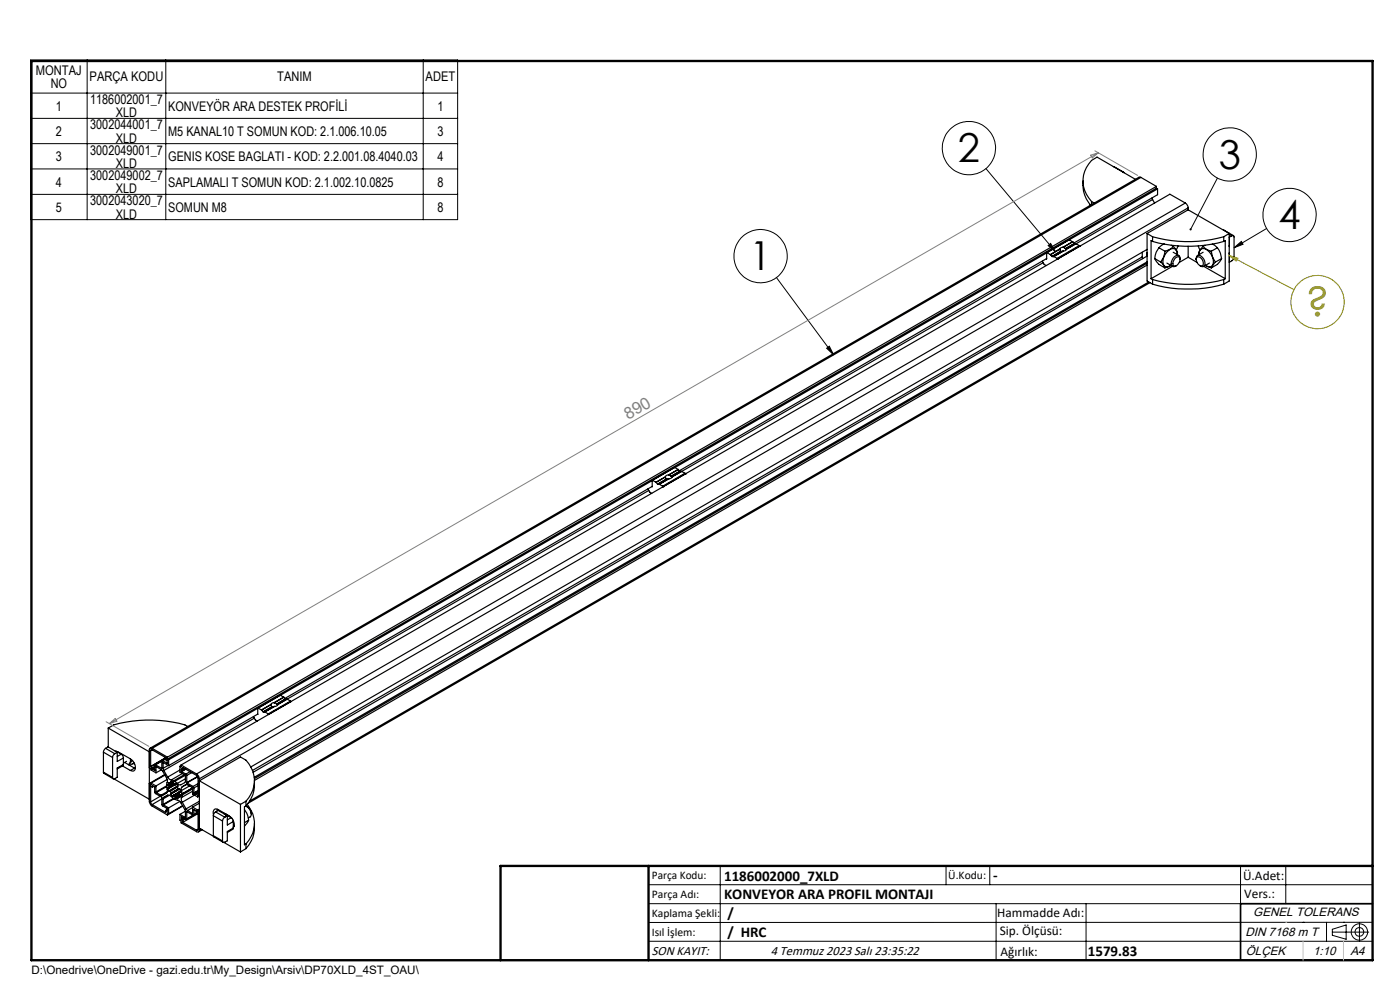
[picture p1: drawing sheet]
<svg xmlns="http://www.w3.org/2000/svg" width="297mm" height="210mm" viewBox="0 0 297 210" stroke-linecap="round" stroke-linejoin="round" font-family="sans-serif">
<g fill="none" stroke="#000" stroke-width=".25">
<path d="M229.8 38.4a6.6 6.6 0 0 0 1.6 5.1M236.2 35.3l2.1 1.2M238.2 36.5l.2 .1M240.8 38l-8.1-4.7a5.8 5.8 0 0 0-1.7 8.7l.6 .7M242 37.6h-.4l-209.7 121.1M242 37.6l-209.7 121.1M242 37.6l3.3 1.9M245.3 39.5l-209.8 121.1M245.3 39.5v.4l.3 .2M221.1 55.4l.4 .7 .4 .2M221.3 55.7l-76.7 44.3M222 54.8l-77.9 45.1"/>
<path d="M222 53.6l-78.8 45.6M222.1 53.6l-.1 1.3M222.1 53.6l.7 .4M222.8 54h.1M222.8 54l.4 .4M223.2 54.4h.1M223.2 54.4h.3M223.5 54.4h.1M223.6 54.4l.7 .4M224.3 54.8v.2M224.3 55h.1M224.8 52.9l.2 .4"/>
<path d="M224.8 52.9l-2 1.1M224.8 52.8l-2 1.2M224.8 52.8v.1M225 53.3h.1M225 53.3l-1.8 1.1M225.1 53.3l-1.9 1.1M225.5 52.4l-.5 .2-.2 .2M225.5 52.4h.1M225.5 53.3h.1M225.5 53.3h-.4M225.5 53.3l-2 1.1M225.6 52.4l.4 .3"/>
<path d="M225.6 53.3l-2 1.1M226 52.7l.1 .1M226.1 52.8h.1M226.2 52.9l-.1 .2-.5 .2M226.2 52.8v.1M226.8 50.9l-4.7 2.7M226.8 50.9l.7 .4M227.5 51.3h.1M227.5 51.3l-2 1.1M227.6 51.3l-2 1.1M227.6 51.3l.3 .4M227.9 51.7h.1"/>
<path d="M227.9 51.7l-1.9 1M227.9 51.7l-1.8 1.1M228.2 51.7h.1M228.2 51.7l-2 1.1M228.2 51.7h-.3M228.3 51.7l-2.1 1.2M228.3 51.7l.7 .4M229 52.1v.1M229 52.1l-4.7 2.7M229 52.2h.1M229 52.2l-4.7 2.8M231.3 43.4l-.2 .3"/>
<path d="M231.6 42.7l.5 .4M231.6 42.7v.7M242.3 54.5l.1 .4M242.3 53.5v1M242.3 54.5l-188.7 108.9M243.3 53.6v.2M243.3 53.6h.1M243.3 49.5v10.1l1.2 .7M243.3 49.5l1.2 .7M243.3 52.9l-190.1 109.8M243.3 56.2l-189.3 109.4M243.3 55.8l-189.3 109.4"/>
<path d="M243.3 55.6l-189.4 109.3M243.3 54.3l-189.6 109.5M243.7 59.8l-190.7 110.1M243.9 60l-191.3 110.4M244.2 59.1l.3 .2M244.4 42l.1 .3M244.5 50.2a28.1 28.1 0 0 0 15.1 0M244.5 51.2a28.1 28.1 0 0 0 15.1 0M244.5 59.3a28.1 28.1 0 0 0 15.1 0M244.5 50.2v1M244.5 59.3v1M244.5 51.2l-.3-.2v8.1"/>
<path d="M244.5 42.3l.4 .8M244.5 42.3l-16.2 9.4M245 54.8v.2a3.9 3.9 0 0 0 2.1 1.8M245 54.8l1.2 .8M245.6 40.1l-210.1 120.9M245.6 40.1v1.2l-17.8 10.3M245.9 52.6l-.6 .9-.3 1.3M245.9 52.6l1.3 .7M246.2 55.6l.9 1.2M247 51.7l-1.1 .9M247.2 53.3l-.4 1.3-.6 1M247.5 55.8l1.2 .7"/>
<path d="M248.5 52l.4 .3M248.7 56.5l-4.5 2.6M248.9 53.5l1.2 .7M248.9 52.3l-.8 .6-.9 .4M248.9 52.3l.2 .2a1.48 1.48 0 0 1 .6 1.5l-.2-1M248.9 52.1l-.1 .1M249.4 54.7l.5-.2a.77 .77 0 0 1 .2 1.3 .9 .9 0 0 1-1.1 .6 1.29 1.29 0 0 1 .4-1.7zM249.5 53a1.21 1.21 0 0 0-1.9 .4 2.32 2.32 0 0 0-.5 3.1 1.23 1.23 0 0 0 1.3-.2l-1.3 .5M249.9 52.2l-.4 .8M250.3 55a.68 .68 0 0 0-.4-.9 .68 .68 0 0 0-.8 .4l-.5 .7a.74 .74 0 0 0-.1 .9 .74 .74 0 0 0 .8 .4l.3-.2M251.5 43.1l.4 .4 .2 .6M251.5 43.1l-3.3-1.9-209.8 121.1"/>
<path d="M251.5 43.1l-209.8 121.1M252.1 44.5l-8.8 5M252.1 44.5l8.7 5M252.1 54.6l-1.9 1.1M252.1 54.6l1.8 1.1M252.1 44.1v.4M252.1 52.2v2.4M252.1 44.1l-209.8 121.1M253.8 55v-.2a.63 .63 0 0 1 .4-.7 .63 .63 0 0 1 .7 .3l.5 .6 .2 .7a.63 .63 0 0 1-.2 .8 .63 .63 0 0 1-.9-.2M253.9 54.6a1.19 1.19 0 0 1 1.2 .5 1.19 1.19 0 0 1 0 1.3 1.28 1.28 0 0 1-1.2-1.8zM254.2 52.2l.4 .8M254.6 53a1.21 1.21 0 0 1 1.9 .4 2.32 2.32 0 0 1 .5 3.1 1.23 1.23 0 0 1-1.2-.2l1.2 .5"/>
<path d="M255.2 52.3l-.2 .2a1.59 1.59 0 0 0-.6 1.5l.2-1M255.2 52.3l.6 .5 1.2 .5M255.2 52.1l.1 .1M255.2 53.5l-1.2 .7M255.6 52l-.4 .3M256.6 55.8l-1.2 .7 4.5 2.6M257 53.3l.2 1.1 .6 1.2M257.2 51.8l1.1 .8M257.8 55.6l-.8 1.2M258.3 52.6l.6 1.1 .3 1.1M258.3 52.6l-1.3 .7M259.2 54.8l-.1 .2a3.8 3.8 0 0 1-2.1 1.8"/>
<path d="M259.2 54.8l-1.4 .8M259.5 48.8l2.2 1.2M259.6 50.2v1M259.6 59.3v1M259.6 51.2l.3-.2v8.1M259.9 59.1l-.3 .2M260.8 52.1v.2M260.8 50.3h.1M260.8 55.6h.1M260.8 49.5l-1.2 .7M260.8 49.5v10.1l-1.2 .7M260.8 53.6h.1"/>
<path d="M260.8 49.7l.5 .3M260.8 53.6v.2M260.8 50.3v2M260.8 53.6v2M260.8 52.3h.1M261.3 50a.28 .28 0 0 1 .4 0 .28 .28 0 0 1 .1 .3v4.3l-.3 .6-.7 .4M261.3 50l-.5 .3M244.5 60.3a28.1 28.1 0 0 0 15.1 0M143.2 99.2l-4.8 2.7M143.2 99.2l.7 .4M143.9 99.6h.1M143.9 99.6l-2.1 1.1"/>
<path d="M143.9 99.6l-2 1.1M143.9 99.6l.3 .4M144.2 100h.1M144.2 100l-1.9 1M137.4 103.7l.4 .7 .5 .3M137.7 104l-76.8 44.3M138.4 101.9l-.1 1.3M138.4 101.9l-78.9 45.6M138.4 103.2l-78 45M138.4 101.9h.1M138.4 101.9l.7 .4M139.1 102.3h.1"/>
<path d="M139.2 102.3l.3 .4M139.5 102.7h.1M139.6 102.7h.2M139.8 102.7h.1M139.9 102.7l.7 .4M140.6 103.1l.1 .1M140.7 103.2h.1M141.2 101.2l.1 .4M141.2 101.2l-2 1.1M141.2 101.1l-2.1 1.2M141.2 101.1v.1M141.3 101.6l.1 .1"/>
<path d="M141.3 101.6l-1.8 1.1M141.4 101.7l-1.8 1M141.8 100.7l-.4 .2-.2 .2M141.8 100.7h.1M141.9 101.6h.1M141.9 101.6l-.5 .1M141.9 101.6l-2.1 1.1M141.9 100.7l.4 .3M141.9 101.6l-2 1.1M142.3 101l.1 .1M142.4 101.1h.2M142.6 101.2l-.3 .3-.4 .1"/>
<path d="M142.6 101.1v.1M144.3 100l-1.9 1.1M144.3 100h.3M144.6 100h.1M144.6 100l-2 1.1M144.6 100l-2 1.2M144.6 100l.7 .4M145.3 100.4l.1 .1M145.3 100.4l-4.7 2.7M145.4 100.5h.1M21.9 159.6l2 1.1M21.9 159.6v4.2"/>
<path d="M22.4 158.7l-.4 .5-.1 .4M22.4 158.7l1.9 1.2M22.4 158.7l.5-.3 2 1.2M23 154.4l8.7 5.1M23 154.4v4.1M24.3 159.9l-.3 .4-.1 .4M24.4 159.3l.3 .1M24.7 159.4l1 .6M24.7 159.4h-.1M24.8 159.5l2.9 1.5M24.9 159.6v1.9l1.3-.7M24.9 159.6l-.6 .3"/>
<path d="M25 159.5h-.1M25.7 160l.4 .4 .1 .4M25.7 160l-.8 .5M32 159.2v3.4M32.3 159.1l-.3-.1v.2M32.3 158.7a.37 .37 0 0 0-.4 0 .37 .37 0 0 0-.2 .4v11.1l.4 .7 3.4 2M32.3 159.1l2.9 1.6M32.3 158.7l3.2 1.9M32.3 159.1l-.3 .1M39.8 154.1a15.4 15.4 0 0 0-6-1.3l-2.8-.1-2.8 .3a12.1 12.1 0 0 0-5.2 1.4M53.8 152l.4 .7 .4 .3M54 152.3l-19.3 11.1"/>
<path d="M54.7 151.5l-18.9 10.9M54.8 150.2l-.2 1.3M54.8 150.2l.7 .4M55.5 150.6h.1M55.5 150.6l.3 .4M55.8 151h.1M55.9 151h.3M56.2 151h.1M56.2 151l.7 .4M56.9 151.4l.1 .1M57 151.5v.1M57.5 149.5l.2 .4"/>
<path d="M57.5 149.5l-2 1.1M57.5 149.4l-2 1.2M57.5 149.4v.1M57.7 149.9v.1M57.7 149.9l-1.9 1.1M57.7 150l-1.8 1M58.1 149l-.5 .2-.1 .2M58.1 149l.1 .1M58.2 149.9h.1M58.2 149.9l-.5 .1M58.2 149.9l-2 1.1M58.2 149.1l.5 .3"/>
<path d="M58.7 149.4h.1M58.7 149.4l.2 .1M58.9 149.5l-.2 .2-.5 .2M58.9 149.5h.1M59.5 147.5l-23.7 13.7M59.5 147.5l-4.7 2.7M59.5 147.5l.7 .4M60.2 147.9h.1M60.2 147.9l-2.1 1.1M60.2 147.9l-2 1.2M60.2 147.9l.3 .4M60.5 148.3h.1"/>
<path d="M60.5 148.3l-1.8 1.1M60.6 148.3l-1.9 1.1M60.6 148.3h.3M60.9 148.3h.1M60.9 148.3l-2 1.2M60.9 148.3l.7 .4M61.6 148.7l.1 .1M61.6 148.7l-4.7 2.7M61.7 148.8l-4.7 2.7M61.7 148.8v.1M21.9 163.8l.1 .2 2 1.2M21.9 163.8l2 1.1"/>
<path d="M23.9 160.7v4.2M24.2 165.2l7.5 4.3M26 162.5l1.7 .9M26.2 162.2l-1.3 .7v2l-.6 .3a.28 .28 0 0 1-.3 0 .28 .28 0 0 1-.1-.3M26.2 162.2l-.1 .2-1.2 .7M26.2 160.8v1.4M26.5 161.7l2 1.2M26.8 161.5l-.6 .4M27.7 161v.1a1.03 1.03 0 0 1-.5 1.1M27.7 161a1.83 1.83 0 0 1 .8 2.5l-.2 .1-.6-.2M28.1 161.3l-.8 .9M28.4 161.8l-.9 .5"/>
<path d="M28.5 162h-.4M28.5 162.9l-.8 .5M28.5 162.9l.2 .1M31.7 162.9l.3 .1v.3l1.1 .6M32 170.1l.3 .6M32 162.6h.1M32 162.6l.3 .2M32 166.1l1.1 .6M32.3 170.7l2.9 1.7v-.5M32.3 163.1v.1M32.3 162.8v.3M32.3 166.7v.3"/>
<path d="M32.3 167l-.3-.3v3.4M32.3 166.6l.5 .3 .1 1.4 1.4 .8v1.6l.2 .2 1 .6v.6l-.3-.2M32.3 166.6v.1M32.3 163.2l.5 .2M32.6 166.8l-.3 .2M32.8 163.4h.1M32.8 162.8l-.5 .3M32.8 162.6l-.5 .2M32.8 162.9l-.5 .3M33 162.2l-.2 .1v1.1M33 162.2l1.3 .8M33.1 168l.1 .1"/>
<path d="M33.1 162.7v1.2M33.1 166.7v1.3M33.2 162.6l1.2 .8 1.1 2-.2 .9 .2 1.8-1.1 .7-.3-.1M33.2 162.6l-.1 .1M33.2 168.1l.9 .6M34 168.9l-2 1.2M34.3 163.3l-1.2 .6M34.3 163h.1M34.3 161.5v1.5M34.3 161.5l-1.3 .7M34.3 169.5l-2 1.2M34.5 161.4l-.2 .1"/>
<path d="M34.5 161.4l.9 .5M34.6 169.5l.1-.4 1.1-.4 1.1 .7 1.1 .5 1.3 2v1.4M34.6 170.6l.1 .1M34.6 163l.1 .4M34.6 161.8v1.2M34.6 169.5v1.1M34.7 161.8h-.1M34.7 161.8l1.1 .6M34.7 170.7l1.1 .7M34.7 163.4l.9 1.4M34.9 164.3l-3.2 1.9 .3 .2v-.3M35 164.4l-3 1.7"/>
<path d="M35.2 160.9l-2.3 1.3M35.2 160.7v.5l.3 .2v.5M35.2 161l-.7 .4M35.2 160.7l-3.2 1.9M35.2 160.8l-3.2 1.8M35.3 166.9l-2.1 1.2M35.4 161.9h.1M35.4 166.6l-2.3 1.4M35.5 165.3l-2.4 1.4M35.5 171.7l-.3 .2M35.5 161l.3 .2M35.5 160.6v.4"/>
<path d="M35.5 167.9l-1.4 .8M35.6 164.8l.3 .5 .4 .1M35.6 166.5l.1 .1M35.6 167.1h.3M35.6 167.1l.2 .7M35.7 162.3l-1.1 .7M35.7 166.6l.2 .1M35.7 167.1h-.1M35.8 172.6l-.3-.1v.4M35.8 161.2v1.2M35.8 171.4v1.2M35.8 166l.3 .4"/>
<path d="M35.8 166l-.2 .5M35.8 167.8h.3M35.8 166h.1M35.9 166.7v.1M35.9 166.8v.3M35.9 168.7l-1.3 .8M36 166.3l-.4 .2M36 166.4l-.3 .2M36.1 167.8h.1M36.1 167.8l.2 .4M36.2 165.9l.2-.1 .4 .2M36.2 168.4v.1"/>
<path d="M36.2 168.5l.5 .5M36.2 165.9l.1 .2M36.3 166.1v.1M36.3 166.2l-.2 .2M36.3 168.2v.1M36.3 165.4l.6 .2M36.3 168.3l-.1 .1M36.4 165.8l-.2 .1M36.7 165.9l-.4 .2M36.8 166.2v.1M36.8 168.9l-.1 .1M36.8 166l-.5 .2"/>
<path d="M36.8 166l-.7 .4M36.8 166v.2M36.8 166.2l-.9 .5M36.8 169.4l-2.2 1.2M36.8 166.3l.3 .1M36.8 168.7v.2M36.8 168.7l.3 .2M36.8 166.3l-.9 .5M36.9 165.6l.1 .2 .1-.1M37 169.4l-2.3 1.3M37.1 165.7l.5 .5M37.1 166.4h.1"/>
<path d="M37.1 168.9l.1 .1M37.1 166.4l-1.2 .7M37.2 169.2l.1 .1M37.2 166.5l.2-.2-1.5 .9M37.2 166.2v.2M37.2 169v.2M37.3 166.2l.4 .5M37.3 166.2h-.1M37.3 169.3h.4M37.4 166.3l-.2 .1M37.6 168.9l.1 .4M37.6 167l.2 .3"/>
<path d="M37.6 166.9v.1M37.6 168.9l-.4 .3M37.6 166.9l-1.5 .9M37.6 167l-1.5 .8M37.6 169.1l-.3 .2M37.7 166.7l-.1 .2M37.7 169.3h.1M37.7 166.7l-1.9 1.1M37.8 168.8l-.2 .1M37.8 168.8l.1 .1M37.8 167.3h.2M37.8 167.3l-1.5 .9"/>
<path d="M37.9 168.9l.1 .1M38 168.3l.1 .2M38 168v.3M38 167.3l.1 .1M38 168.3l-.9 .6M38 168l-1.2 .7M38 167.3l-1.7 1M38 167.3l-1.8 1.1M38.1 168h-.1M38.1 168l.2-.2-1.5 .9M38.1 168.5h.1M38.1 168l.1 .1"/>
<path d="M38.1 168.5l-.9 .5M38.1 167.4l.1 .7M38.1 167.4l-1.9 1.1M38.2 162.6v1.2l1.1 .7v1.3l-1 .7-.7-.3M38.2 172.7v1.3l.2 .1v.4l3.3 1.9a.37 .37 0 0 0 .4 .1 .37 .37 0 0 0 .2-.4M38.2 172.7l1.1 .7M38.2 170l-2.4 1.4M38.2 163.3l-2.6 1.5M38.2 168.5l.1 .4-.2 .2-.1-.1M38.2 168.5l-.4 .3M38.2 168.1h.1M38.2 168.9l-.2 .1"/>
<path d="M38.3 168.6l-.4 .3M38.4 162.3v.4l-.2-.1M38.4 162.3l3.3 1.9M38.4 162.4l-.2 .2M38.5 173.3h.1M38.5 163.6v.1M38.5 167.7v-.5l.2-.3 .8-.5h.3l1.1 .7v1.3l1 .6M38.5 167.7l.1 .7M38.5 169.2v.4l.2 .6M38.5 173.3v.5M38.5 173.8l.3 .2M38.5 173.3l1 .5 .1-.1"/>
<path d="M38.5 163.7l.9 .5M38.5 168.5l.1 .2M38.6 168.7l-.1 .5M38.6 168.4l-.1 .1M38.6 168.4l2.3-1.3-2.4 1.4M38.7 170.2l.8 1.4M38.7 164.1l-2.4 1.3M38.7 170.9l-2.9 1.7M38.8 163.3v-.5l3.1 1.9 .1 .3v3.4M38.8 163.3l-.3-.2v.5M38.8 174v.4M38.8 174.4l2.9 1.7"/>
<path d="M38.8 171l-3.3 1.9M39 173.5l-.5 .3M39.1 164.3l-2.2 1.3M39.2 163l-.4 .3M39.3 173.7l-.5 .3M39.3 164.5l-2.2 1.2M39.3 173.3v.1M39.3 165.2l-1.7 1M39.3 172.1l-1.1 .6M39.3 163.2l-.8 .4M39.4 163.2l-.9 .5M39.4 164.2l.2 .3"/>
<path d="M39.5 171.6l.3 .3M39.6 172.2h.1M39.6 166l.1 .1M39.6 164.5v1.5M39.6 172.2v1.5M39.7 172.2l1.3 .7M39.7 166.1l1.3 .7M39.8 171.9l1 .6M40.2 166.7l-1.7 1M40.3 163.7l-.9 .5M40.7 163.9l-1.1 .6M40.9 172.5h-.1"/>
<path d="M40.9 171.2v1.3M40.9 171.2l1 .6M40.9 167.3l-2.3 1.4M40.9 167.8l-2.4 1.4M40.9 171.3l-1.1 .6M41 166.8l.1 .3M41 172.9l-1.4 .8M41.1 172.9l.8-.4-2.3 1.3M41.1 171.8h.1M41.1 172.8l-.1 .1M41.1 168.2h.1M41.1 167.1v1.1"/>
<path d="M41.1 171.8v1M41.2 171.8l.4 .2v.3l.4 .3M41.2 168.2l.4 .3M41.3 168.7l-2.6 1.5M41.6 168.5h.1M41.6 168.2v.3M41.6 168.2l.4 .2M41.7 164.2l.4 .4 .2 .6M41.8 172.4l-.7 .4M41.9 164.7l-2.3 1.3M41.9 171.8v.3M41.9 172.1l.4 .2"/>
<path d="M41.9 164.8l-2.2 1.3M42 168.4h.1M42 175.9l-.1 .2h-.2M42 172.6v3.3M42 168l-.4 .2M42 172.6l-3.2 1.8M42 166.6l-.9 .5M42 166.2l-1 .6M42 167.7l-.9 .5M42 167.7l-.8 .5M42 175.9l-.3 .2M42.2 168.9l-.3 .1"/>
<path d="M42.3 165.2v10.9M42.3 175.7l3 1.7M42.3 169l-.4-.2v.2M42.3 171.9l-.4 .2M42.3 171.6l-.4 .2M42.3 170.4l-1.4 .8M42.3 170l-2.8 1.6M42.7 175.9l-.4 .2M42.9 176l-.8 .5M45.3 177.3v.2l2 1.2M45.3 173l1.9 1.2M45.3 177.3l1.9 1.1"/>
<path d="M45.3 173v4.3M45.3 172.8a.76 .76 0 0 1 .1-.9 .76 .76 0 0 1 .9-.2l2.9 1.9M45.7 172.2l-.4 .5v.3M45.7 172.2l2 1.1M45.7 172.2l.5-.3 2 1.1M46.1 171.7v.3M47.2 174.2v4.2M47.5 178.7l3.5 2M47.7 173.3l-.4 .4-.1 .5M47.7 172.5l-.2 .1M47.8 172.8l.2 .1M47.9 172.7v.2"/>
<path d="M48 172.7v.2M48 172.9l1 .6M48 172.9h.1M48.2 173l-.5 .3M48.2 173v2l1.3-.7M48.4 172.9l-.1 .1M49 173.5l.4 .4 .1 .4M49 173.5l-.8 .4M49.5 174a1.43 1.43 0 0 1 0 1.5M49.5 175.6l-1.3 .8v2l-.5 .2a.3 .3 0 0 1-.3 .1 .3 .3 0 0 1-.2-.3M49.5 175.6l-.1 .3-1.2 .7M49.5 174.3v1.3"/>
<path d="M49.7 175.3l-.2 .1M51 170.6v10.1M51.9 171.7a3.9 3.9 0 0 1 .8 2.3M52.1 171a1.62 1.62 0 0 1 .9 2.3l-.3 .2M52.2 170a6.1 6.1 0 0 0 0-8.8l-1.2-.6-8.7 5 8.7 5M52.2 170.9l-.3 .2v8.1l.3-.2M52.2 170v.9M52.2 179v1M52.2 170l-1.2 .6M52.4 171.1a1.68 1.68 0 0 1 .9 1.6M52.5 170.6a6.1 6.1 0 0 1-.3 8.4M52.7 174l-.8 1.3"/>
<path d="M52.7 174l-.8 .5M54 165.6a6.8 6.8 0 0 1-1.8 5.3M54 174.7a6.8 6.8 0 0 1-1.8 5.3M52.2 180l-1.2 .7M106.2 203.7h185"/>
</g>
<g fill="none" stroke="#000" stroke-width=".21">
<path d="M6.5 12.7h90.6v33.9h-90.6zM6.5 19.7h90.6M18.5 12.7v33.9M35.2 12.7v33.9M89.8 12.7v33.9M6.5 25.1h90.6M6.5 30.5h90.6M6.5 35.8h90.6M209.2 35.8l14.7 17.6M258.3 37.8l-5.7 10.8M6.5 41.2h90.6M164.7 58.9l12.1 16.4"/>
<path d="M222.4 52.1l.5-.5 1 1.8zM261.8 52.6l1.5-1.4 .4 .6zM268.7 48.5l-6.9 4.1M175.4 73.9l.5-.5 .9 1.9zM137.6 187.7h153.6M137.6 191.7h153.6M137.6 199.7h153.6M152.8 183.7v20M200.7 183.7v4M210 183.7v4M211.3 191.7v12M230.4 191.7v12"/>
<path d="M263.2 183.7v20M272.8 183.7v8M276.4 195.6h.1M281.4 195.6v4.1M282.6 197.7h7.8M282.6 197.1l3-.9v3l-3-.8zM285 195.6h.1M288.4 195.8v3.8M291.2 195.6l-153.6 .1"/>
<circle cx="205.6" cy="31.4" r="5.6"/>
<circle cx="260.9" cy="32.8" r="5.7"/>
<circle cx="161.4" cy="54.3" r="5.7"/>
<circle cx="273.6" cy="45.6" r="5.6"/>
<circle cx="288.4" cy="197.7" r="1.74"/>
<circle cx="288.4" cy="197.7" r=".93"/>
</g>
<g fill="none" stroke="#808000" stroke-width=".21">
<path d="M260.7 54.1l1.9 .7-.3 .6zM260.7 54.1l13.8 7.3"/>
<circle cx="279.5" cy="64.1" r="5.7"/>
</g>
<path d="M231.4 32.9l1.6-.5-1.3 1.1zM232.3 32l9 5.2M233 32.4l-209.8 121.1M22.5 153.1l9.1 5.2M23.2 153.5l1.2-1.1 .4 .6z" fill="none" stroke="#808080" stroke-width=".21"/>
<path d="M291.2 191.7h-28v12" fill="none" stroke="#000" stroke-width=".35"/>
<path d="M6.7 12.9h284.5v190.8h-284.5zM137.6 183.7v20M291.2 183.7h-185v20" fill="none" stroke="#000" stroke-width=".5"/>
<path d="M272.8 195.6h.1M276.4 199.7v4M285 199.7v4" fill="none" stroke="#c0c0c0" stroke-width=".21"/>
<path d="M175.4 73.9l.5-.5 .9 1.9zM261.8 52.6l1.5-1.4 .4 .6zM252.4 48.5v.3l.2-.2-.1 .3 .3-.1a.23 .23 0 0 0-.1-.3 .23 .23 0 0 0-.3 0zM222.4 52.1l.5-.5 1 1.8z" fill="#000"/>
<path d="M260.7 54.1l1.9 .7-.3 .6z" fill="#808000"/>
<g font-size="8.5">
<text x="203.2" y="34.4">2</text>
<text x="258.6" y="35.8">3</text>
<text x="271.2" y="48.6">4</text>
<text x="159" y="57.4">1</text>
</g>
<text font-size="8.5" fill="#808000" x="277" y="67.1">?</text>
<text font-size="3.5" fill="#808080" x="133.3" y="89" transform="rotate(-30 133.3 89)">890</text>
<g font-size="3.2">
<text x="153.6" y="186.8">1186002000_7XLD</text>
<text x="153.6" y="190.8">KONVEYOR ARA PROFIL MONTAJI</text>
<text x="210.7" y="186.6">-</text>
<text x="154.3" y="194.8">/</text>
<text x="154.3" y="198.8">/ HRC</text>
<text x="230.8" y="202.8">1579.83</text>
</g>
<g font-size="2.8">
<text x="7.6" y="15.9">MONTAJ</text>
<text x="19" y="17.3">PARÇA KODU</text>
<text x="58.8" y="17.3">TANIM</text>
<text x="90.3" y="17.3">ADET</text>
<text x="10.8" y="18.7">NO</text>
<text x="11.9" y="23.5">1</text>
<text x="19.1" y="22">1186002001_7</text>
<text x="35.7" y="23.5">KONVEYÖR ARA DESTEK PROFİLİ</text>
<text x="92.8" y="23.5">1</text>
<text x="11.9" y="28.8">2</text>
<text x="19.1" y="27.4">3002044001_7</text>
<text x="24.6" y="24.9">XLD</text>
<text x="35.7" y="28.8">M5 KANAL10 T SOMUN KOD: 2.1.006.10.05</text>
<text x="92.8" y="28.8">3</text>
<text x="11.9" y="34.2">3</text>
<text x="19.1" y="32.8">3002049001_7</text>
<text x="24.6" y="30.2">XLD</text>
<text x="24.6" y="35.6">XLD</text>
<text x="35.7" y="34.2">GENIS KOSE BAGLATI - KOD: 2.2.001.08.4040.03</text>
<text x="92.8" y="34.2">4</text>
<text x="11.9" y="39.6">4</text>
<text x="19.1" y="38.2">3002049002_7</text>
<text x="24.6" y="41">XLD</text>
<text x="35.7" y="39.6">SAPLAMALI T SOMUN KOD: 2.1.002.10.0825</text>
<text x="92.8" y="39.6">8</text>
<text x="11.9" y="44.9">5</text>
<text x="19.1" y="43.5">3002043020_7</text>
<text x="24.6" y="46.4">XLD</text>
<text x="35.7" y="44.9">SOMUN M8</text>
<text x="92.8" y="44.9">8</text>
<text x="263.7" y="186.7">Ü.Adet:</text>
<text x="263.9" y="190.5">Vers.:</text>
<text x="211.5" y="194.5">Hammadde Adı:</text>
<text x="138.3" y="202.6">SON KAYIT:</text>
<text x="163.5" y="202.6">4 Temmuz 2023 Salı 23:35:22</text>
<text x="212.1" y="198.4">Sip. Ölçüsü:</text>
<text x="212.2" y="202.7">Ağırlık:</text>
</g>
<g font-size="2.6">
<text x="265.9" y="194.4">GENEL TOLERANS</text>
<text x="264.2" y="198.5">DIN 7168 m T</text>
<text x="264.3" y="202.6">ÖLÇEK</text>
<text x="278.5" y="202.6">1:10</text>
<text x="286.5" y="202.6">A4</text>
</g>
<g font-size="2.5">
<text x="138.3" y="186.4">Parça Kodu:</text>
<text x="138.3" y="190.5">Parça Adı:</text>
<text x="201.2" y="186.5">Ü.Kodu:</text>
<text x="138.3" y="194.5">Kaplama Şekli:</text>
<text x="138.3" y="198.6">Isıl İşlem:</text>
<text x="6.7" y="206.7">D:\Onedrive\OneDrive - gazi.edu.tr\My_Design\Arsiv\DP70XLD_4ST_OAU\</text>
</g>
</svg>
